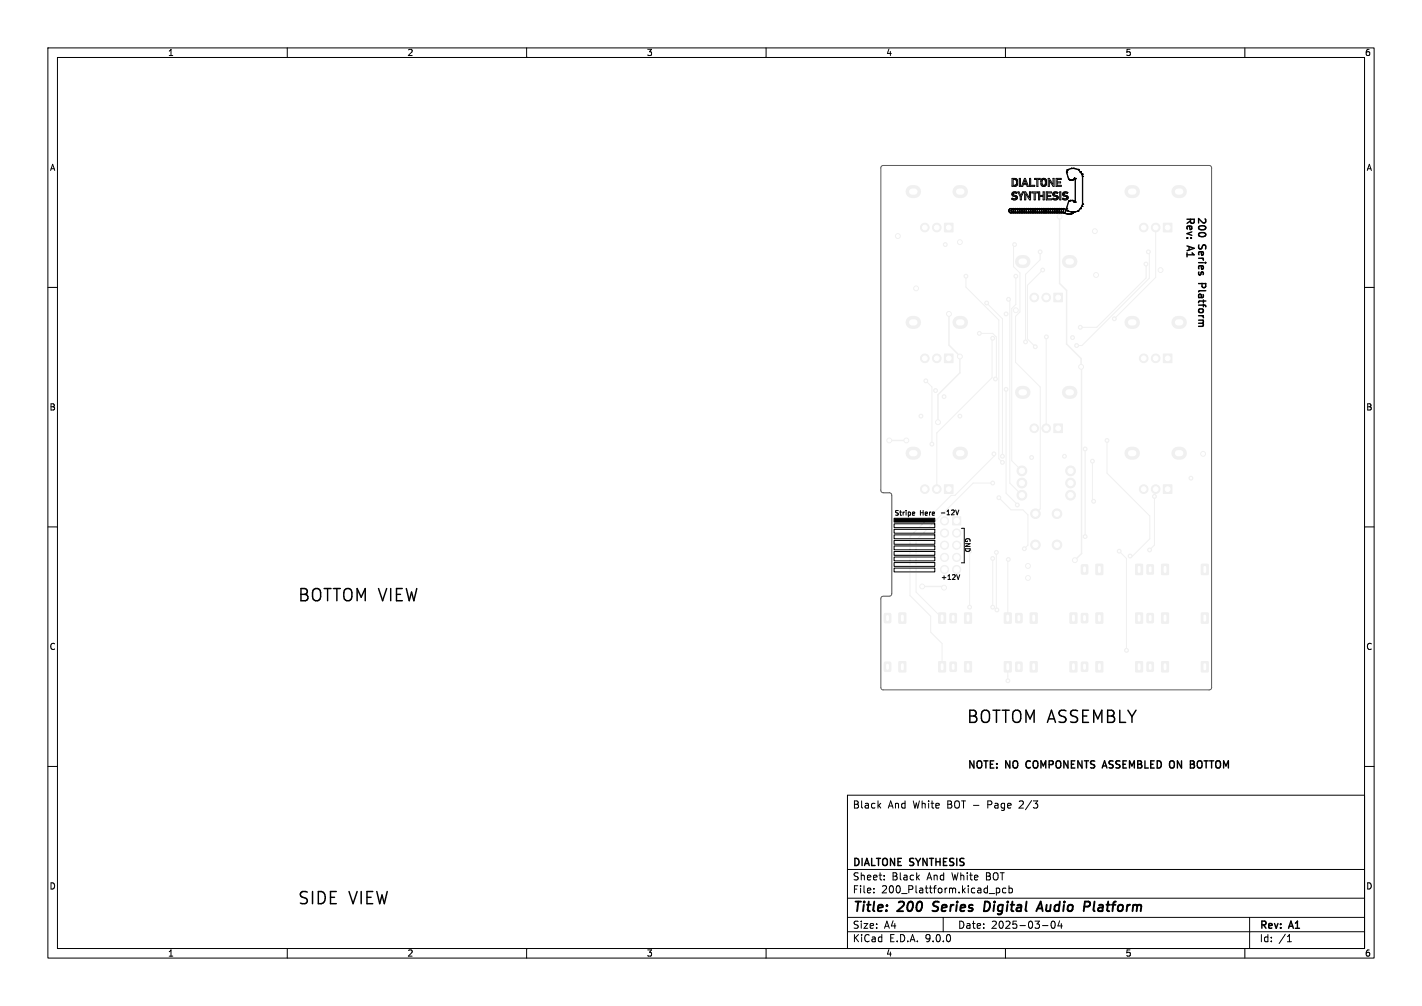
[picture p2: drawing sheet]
<svg xmlns="http://www.w3.org/2000/svg" width="297mm" height="210mm" viewBox="0 0 297 210" stroke-linecap="round" stroke-linejoin="round" font-family="sans-serif">
<g fill="none" stroke="#f0f0f0" stroke-width="2.7">
<path d="M190.5 40h.5M200.3 40h.5M236.2 40h.5M246 40h.5M213.4 54.6h.5M223.2 54.6h.5M190.5 67.3h.5M200.3 67.3h.5M236.2 67.3h.5M246 67.3h.5M190.5 94.6h.5M200.3 94.6h.5"/>
<path d="M213.4 81.9h.5M223.2 81.9h.5M236.2 94.6h.5M246 94.6h.5"/>
</g>
<g fill="#f0f0f0" stroke="#f0f0f0" stroke-width=".21">
<path d="M220.1 88.5h1.8v1.8h-1.8z"/>
<path d="M212.2 138.3l1-.1 .3 .2v1.5l-.2 .3h-.9l-.3-.2z"/>
<path d="M223.5 138.1l1.4 .1-.1 2.1-1.3-.1z"/>
<path d="M215.2 138.1l1.4 .1-.1 2.1-1.3-.1z"/>
<path d="M212.2 128.1l1-.1 .3 .2v1.6l-.2 .2h-.9l-.3-.1z"/>
<path d="M223.5 128h1.4l-.1 2.1-1.3-.1z"/>
<path d="M215.2 128h1.4l-.1 2.1-1.3-.1z"/>
<path d="M198.5 138.3l1-.1 .3 .2v1.5l-.2 .3h-.9l-.3-.2z"/>
<path d="M209.8 138.1l1.4 .1-.1 2.1-1.4-.1z"/>
<path d="M201.5 138.1l1.4 .1-.1 2.1-1.4-.1z"/>
<path d="M197.3 101.2h1.8v1.8h-1.8z"/>
<path d="M243 46.6h1.8v1.8h-1.8z"/>
<path d="M239.6 138.3l1.1-.1 .2 .2v1.5l-.1 .3h-1l-.2-.2z"/>
<path d="M250.9 138.1l1.5 .1-.1 2.1-1.4-.1z"/>
<path d="M242.6 138.1l1.5 .1-.1 2.1-1.4-.1z"/>
<path d="M225.9 118l1-.1 .3 .1v1.6l-.1 .3h-1l-.3-.2z"/>
<path d="M237.2 117.8l1.5 .1-.1 2.1-1.4-.1z"/>
<path d="M228.9 117.8l1.5 .1-.1 2.1-1.4-.1z"/>
<path d="M242.6 117.8l1.5 .1-.1 2.1-1.4-.1z"/>
<path d="M239.6 117.9h1.1l.2 .1v1.7l-.1 .2-1.3-.1z"/>
<path d="M250.9 117.8l1.5 .1-.1 2.1-1.4-.1z"/>
<path d="M239.6 128.1l1.1-.1 .2 .2v1.6l-.1 .2h-1l-.2-.1z"/>
<path d="M250.9 128h1.5l-.1 2.1-1.4-.1z"/>
<path d="M242.6 128h1.5l-.1 2.1-1.4-.1z"/>
<path d="M197.3 46.6h1.8v1.8h-1.8z"/>
<path d="M225.9 138.3l1-.1 .3 .2v1.5l-.1 .3h-1l-.3-.2z"/>
<path d="M237.2 138.1l1.5 .1-.1 2.1-1.4-.1z"/>
<path d="M228.9 138.1l1.5 .1-.1 2.1-1.4-.1z"/>
<path d="M243 101.2h1.8v1.8h-1.8z"/>
<path d="M184.7 138.3l1.1-.1 .2 .2 .1 1.5-.2 .3h-1l-.2-.2z"/>
<path d="M196.1 138.1l1.4 .1-.1 2.1-1.4-.1z"/>
<path d="M187.8 138.1l1.4 .1-.1 2.1-1.4-.1z"/>
<path d="M220.1 61.2h1.8v1.8h-1.8z"/>
<path d="M225.9 128.1l1-.1 .3 .2v1.6l-.1 .2h-1l-.3-.1z"/>
<path d="M237.2 128h1.5l-.1 2.1-1.4-.1z"/>
<path d="M228.9 128h1.5l-.1 2.1-1.4-.1z"/>
<path d="M184.7 128.1l1.1-.1 .2 .2 .1 1.6-.2 .2h-1l-.2-.1z"/>
<path d="M196.1 128h1.4l-.1 2.1-1.4-.1z"/>
<path d="M187.8 128h1.4l-.1 2.1-1.4-.1z"/>
<path d="M243 73.9h1.8v1.8h-1.8z"/>
<path d="M199 107.9h1.7v1.7h-1.7z"/>
<path d="M197.3 73.9h1.8v1.8h-1.8z"/>
<path d="M198.5 128.1l1-.1 .3 .2v1.6l-.2 .2h-.9l-.3-.1z"/>
<path d="M209.8 128h1.4l-.1 2.1-1.4-.1z"/>
<path d="M201.5 128h1.4l-.1 2.1-1.4-.1z"/>
<circle cx="218.5" cy="89.4" r=".9"/>
<circle cx="216" cy="89.4" r=".9"/>
<circle cx="195.7" cy="102.1" r=".9"/>
<circle cx="193.2" cy="102.1" r=".9"/>
<circle cx="220.8" cy="113.7" r="1"/>
<circle cx="220.8" cy="107.2" r="1"/>
<circle cx="216.3" cy="113.7" r="1"/>
<circle cx="216.3" cy="107.2" r="1"/>
<circle cx="213.4" cy="98.3" r="1.02"/>
<circle cx="213.4" cy="100.8" r="1.02"/>
<circle cx="213.4" cy="103.4" r="1.02"/>
<circle cx="241.4" cy="47.5" r=".9"/>
<circle cx="238.9" cy="47.5" r=".9"/>
<circle cx="195.7" cy="47.5" r=".9"/>
<circle cx="193.2" cy="47.5" r=".9"/>
<circle cx="241.4" cy="102.1" r=".9"/>
<circle cx="238.9" cy="102.1" r=".9"/>
<circle cx="223.6" cy="98.3" r="1.02"/>
<circle cx="223.6" cy="100.8" r="1.02"/>
<circle cx="223.6" cy="103.4" r="1.02"/>
<circle cx="218.5" cy="62.1" r=".9"/>
<circle cx="216" cy="62.1" r=".9"/>
<circle cx="241.4" cy="74.8" r=".9"/>
<circle cx="238.9" cy="74.8" r=".9"/>
<circle cx="197.3" cy="108.7" r=".85"/>
<circle cx="199.8" cy="111.3" r=".85"/>
<circle cx="197.3" cy="111.3" r=".85"/>
<circle cx="199.8" cy="113.8" r=".85"/>
<circle cx="197.3" cy="113.8" r=".85"/>
<circle cx="199.8" cy="116.4" r=".85"/>
<circle cx="197.3" cy="116.4" r=".85"/>
<circle cx="199.8" cy="118.9" r=".85"/>
<circle cx="197.3" cy="118.9" r=".85"/>
<circle cx="195.7" cy="74.8" r=".9"/>
<circle cx="193.2" cy="74.8" r=".9"/>
<circle cx="239.3" cy="55.1" r=".4"/>
<circle cx="225.6" cy="68.3" r=".4"/>
<circle cx="214.2" cy="71.4" r=".4"/>
<circle cx="217.2" cy="52.6" r=".4"/>
<circle cx="224.9" cy="72.1" r=".4"/>
<circle cx="239.9" cy="52.6" r=".4"/>
<circle cx="216.2" cy="72.4" r=".4"/>
<circle cx="217.8" cy="56.4" r=".4"/>
<circle cx="228.4" cy="104.6" r=".4"/>
<circle cx="228.2" cy="96.3" r=".4"/>
<circle cx="240.1" cy="114.8" r=".4"/>
<circle cx="241.1" cy="103.6" r=".4"/>
<circle cx="231.2" cy="91.9" r=".4"/>
<circle cx="236" cy="116.1" r=".4"/>
<circle cx="226.6" cy="112" r=".4"/>
<circle cx="226.6" cy="93.7" r=".4"/>
<circle cx="213.9" cy="114.6" r=".4"/>
<circle cx="208.6" cy="103.9" r=".4"/>
<circle cx="212.2" cy="57.7" r=".4"/>
<circle cx="209.4" cy="95.3" r=".4"/>
<circle cx="206.1" cy="63.2" r=".4"/>
<circle cx="210.6" cy="62.5" r=".4"/>
<circle cx="194.6" cy="92.7" r=".4"/>
<circle cx="193.4" cy="79.5" r=".4"/>
<circle cx="189.3" cy="91.9" r=".5"/>
<circle cx="192.6" cy="122.4" r=".5"/>
<circle cx="185.7" cy="91.9" r=".5"/>
<circle cx="197.2" cy="122.7" r=".5"/>
<circle cx="195.4" cy="81.5" r=".4"/>
<circle cx="200.5" cy="86.9" r=".4"/>
<circle cx="224" cy="70.5" r=".4"/>
<circle cx="191.3" cy="60.2" r=".5"/>
<circle cx="187.5" cy="49.3" r=".5"/>
<circle cx="200.5" cy="50.5" r=".5"/>
<circle cx="192.4" cy="86.9" r=".4"/>
<circle cx="215.5" cy="95.5" r=".4"/>
<circle cx="197.4" cy="51.1" r=".4"/>
<circle cx="242.4" cy="56.4" r=".5"/>
<circle cx="228.9" cy="57.4" r=".5"/>
<circle cx="214.7" cy="120.7" r=".5"/>
<circle cx="248.7" cy="99.8" r=".4"/>
<circle cx="222.3" cy="95.3" r=".4"/>
<circle cx="214.7" cy="118.1" r=".5"/>
<circle cx="210.1" cy="65.5" r=".4"/>
<circle cx="197.2" cy="82.8" r=".4"/>
<circle cx="198.2" cy="65.5" r=".5"/>
<circle cx="221.3" cy="45.2" r=".5"/>
<circle cx="195.9" cy="88.1" r=".5"/>
<circle cx="225.8" cy="76.6" r=".5"/>
<circle cx="200.5" cy="74.4" r=".5"/>
<circle cx="224.5" cy="116.9" r=".5"/>
<circle cx="228.7" cy="48.3" r=".5"/>
<circle cx="212.2" cy="64.8" r=".5"/>
<circle cx="251.3" cy="94.7" r=".5"/>
<circle cx="204.5" cy="69.6" r=".4"/>
<circle cx="207.9" cy="79.1" r=".4"/>
<circle cx="209.4" cy="96.5" r=".4"/>
<circle cx="201.8" cy="57.7" r=".4"/>
<circle cx="202.5" cy="126.7" r=".4"/>
<circle cx="235.3" cy="135.8" r=".4"/>
<circle cx="233.8" cy="115.1" r=".4"/>
<circle cx="207.3" cy="126.7" r=".4"/>
<circle cx="207.3" cy="116.6" r=".4"/>
<circle cx="211.9" cy="51.1" r=".4"/>
<circle cx="208.2" cy="127.3" r=".4"/>
<circle cx="208.1" cy="115.3" r=".4"/>
<circle cx="210.6" cy="116.8" r=".4"/>
<circle cx="210.5" cy="142.1" r=".4"/>
<circle cx="210.1" cy="81.3" r=".4"/>
<circle cx="212.5" cy="105.4" r=".4"/>
<circle cx="232.7" cy="66.5" r=".4"/>
<circle cx="218.5" cy="70.3" r=".4"/>
<circle cx="207.3" cy="70.6" r=".4"/>
<circle cx="207.3" cy="100.8" r=".4"/>
<circle cx="207.6" cy="94.7" r=".4"/>
</g>
<g fill="none" stroke="#f0f0f0" stroke-width=".21">
<path d="M201.8 57.7v2.2l6.8 6.9v29l.8 .7M211.9 51.1l-.2 .2v4.4l1.3 1.3v8.1l-.9 .9v9.6l5.2 5.2v25.4l-1 1M212.2 57.7v5.9l-.9 .8v31.8l2.1 2.1M217.2 52.6v1.6l-3 3.1v14.1M217.8 56.4l-3.2 3.1v11.3l1.6 1.6M239.3 55.1l.1 2.9-10.3 10.3h-3.5M239.9 52.6h.1M239.9 52.6l.1 .2v5.3l-14 14h-1.1M241.4 47.5v10.4l-8.7 8.6M193.4 79.5l1.2 1.3v11.9M204.5 69.6h2.8l.8 .8v8.5l-.2 .2M206.1 63.2l3.3 3.3v28.8"/>
<path d="M207.3 70.6l-.1 .1v8.1l-11.5 11.6v11.7M210.6 62.5l.3 .2v38.1l2.5 2.6M218.5 70.3v19.1M207.6 94.7v.6l-8.1 8.1h-.8l-8.6 8.6v12.3l4.3 4.4v3.3l2.4 2.3v4.9M210.1 81.3v21.7l2.4 2.4M226.6 93.7v18.3M228.2 96.3v8.1l.2 .2M231.2 91.9v6.9l8.9 8.9v4.8l-3.5 3.6h-.6M202.5 115.1v11.6M207.3 116.6v10.1M207.3 100.8h-4l-12 12v10.8l5.5 5.4M208.1 115.3v11.9l.1 .1"/>
<path d="M208.6 103.9l2.6 2.5h2.4l1.1 1.1v6.3l-.8 .8M210.6 116.8l-.1 .1v12.4M233.8 115.1l1.5 1.5v19.2M241.1 103.6v10.2l-1 1M207.3 126.7h.1M210.5 139.2v2.9"/>
</g>
<path d="M221.3 45.2v14l1.5 1.4v11.2l3 3 .1 1.9v38.9l-1.4 1.3M198.2 65.5v6.5l2.3 2.3v3.5l-4.6 4.6v5.7M185.7 91.9h3.6M192.6 122.4h4.3l.3 .3" fill="none" stroke="#f0f0f0" stroke-width=".3"/>
<g fill="#fff" stroke="#fff" stroke-width=".21">
<circle cx="239.3" cy="55.1" r=".15"/>
<circle cx="225.6" cy="68.3" r=".15"/>
<circle cx="214.2" cy="71.4" r=".15"/>
<circle cx="217.2" cy="52.6" r=".15"/>
<circle cx="224.9" cy="72.1" r=".15"/>
<circle cx="239.9" cy="52.6" r=".15"/>
<circle cx="216.2" cy="72.4" r=".15"/>
<circle cx="217.8" cy="56.4" r=".15"/>
<circle cx="228.4" cy="104.6" r=".15"/>
<circle cx="228.2" cy="96.3" r=".15"/>
<circle cx="240.1" cy="114.8" r=".15"/>
<circle cx="241.1" cy="103.6" r=".15"/>
<circle cx="231.2" cy="91.9" r=".15"/>
<circle cx="236" cy="116.1" r=".15"/>
<circle cx="226.6" cy="112" r=".15"/>
<circle cx="226.6" cy="93.7" r=".15"/>
<circle cx="213.9" cy="114.6" r=".15"/>
<circle cx="208.6" cy="103.9" r=".15"/>
<circle cx="212.2" cy="57.7" r=".15"/>
<circle cx="209.4" cy="95.2" r=".15"/>
<circle cx="206.1" cy="63.2" r=".15"/>
<circle cx="210.6" cy="62.5" r=".15"/>
<circle cx="194.6" cy="92.7" r=".15"/>
<circle cx="193.4" cy="79.5" r=".15"/>
<circle cx="189.3" cy="91.9" r=".3"/>
<circle cx="192.6" cy="122.4" r=".3"/>
<circle cx="185.7" cy="91.9" r=".3"/>
<circle cx="197.2" cy="122.7" r=".3"/>
<circle cx="195.4" cy="81.5" r=".15"/>
<circle cx="200.5" cy="86.9" r=".15"/>
<circle cx="224" cy="70.5" r=".15"/>
<circle cx="191.3" cy="60.2" r=".3"/>
<circle cx="187.5" cy="49.3" r=".3"/>
<circle cx="200.5" cy="50.5" r=".3"/>
<circle cx="192.4" cy="86.9" r=".15"/>
<circle cx="215.5" cy="95.5" r=".15"/>
<circle cx="197.4" cy="51.1" r=".15"/>
<circle cx="242.4" cy="56.4" r=".3"/>
<circle cx="228.9" cy="57.4" r=".3"/>
<circle cx="214.7" cy="120.7" r=".3"/>
<circle cx="248.7" cy="99.8" r=".15"/>
<circle cx="222.3" cy="95.2" r=".15"/>
<circle cx="214.7" cy="118.1" r=".3"/>
<circle cx="210.1" cy="65.5" r=".15"/>
<circle cx="197.2" cy="82.8" r=".15"/>
<circle cx="198.2" cy="65.5" r=".3"/>
<circle cx="221.3" cy="45.2" r=".3"/>
<circle cx="195.9" cy="88.1" r=".3"/>
<circle cx="225.8" cy="76.6" r=".3"/>
<circle cx="200.5" cy="74.4" r=".3"/>
<circle cx="224.5" cy="116.9" r=".3"/>
<circle cx="228.7" cy="48.3" r=".3"/>
<circle cx="212.2" cy="64.8" r=".3"/>
<circle cx="251.3" cy="94.7" r=".3"/>
<circle cx="204.5" cy="69.6" r=".15"/>
<circle cx="207.9" cy="79.1" r=".15"/>
<circle cx="209.4" cy="96.5" r=".15"/>
<circle cx="201.8" cy="57.7" r=".15"/>
<circle cx="202.5" cy="126.7" r=".15"/>
<circle cx="235.3" cy="135.8" r=".15"/>
<circle cx="233.8" cy="115.1" r=".15"/>
<circle cx="207.3" cy="126.7" r=".15"/>
<circle cx="207.3" cy="116.6" r=".15"/>
<circle cx="211.9" cy="51.1" r=".15"/>
<circle cx="208.2" cy="127.3" r=".15"/>
<circle cx="208.1" cy="115.3" r=".15"/>
<circle cx="210.6" cy="116.8" r=".15"/>
<circle cx="210.5" cy="142.1" r=".15"/>
<circle cx="210.1" cy="81.3" r=".15"/>
<circle cx="212.5" cy="105.4" r=".15"/>
<circle cx="232.7" cy="66.5" r=".15"/>
<circle cx="218.5" cy="70.3" r=".15"/>
<circle cx="207.3" cy="70.6" r=".15"/>
<circle cx="207.3" cy="100.8" r=".15"/>
<circle cx="207.6" cy="94.7" r=".15"/>
<circle cx="221" cy="89.4" r=".5"/>
<circle cx="218.5" cy="89.4" r=".5"/>
<circle cx="216" cy="89.4" r=".5"/>
<circle cx="219.3" cy="139.2" r="1.5"/>
<circle cx="235.9" cy="49.9" r=".6"/>
<circle cx="235.9" cy="52.4" r=".6"/>
<circle cx="235.9" cy="55" r=".6"/>
<circle cx="235.9" cy="57.5" r=".6"/>
<circle cx="235.9" cy="60.1" r=".6"/>
<circle cx="233.3" cy="49.9" r=".6"/>
<circle cx="233.3" cy="52.4" r=".6"/>
<circle cx="233.3" cy="55" r=".6"/>
<circle cx="233.3" cy="57.5" r=".6"/>
<circle cx="233.3" cy="60.1" r=".6"/>
<circle cx="219.3" cy="129" r="1.5"/>
<circle cx="205.6" cy="139.2" r="1.5"/>
<circle cx="198.2" cy="102.1" r=".5"/>
<circle cx="195.7" cy="102.1" r=".5"/>
<circle cx="193.2" cy="102.1" r=".5"/>
<circle cx="220.8" cy="113.7" r=".55"/>
<circle cx="220.8" cy="107.2" r=".55"/>
<circle cx="216.3" cy="113.7" r=".55"/>
<circle cx="216.3" cy="107.2" r=".55"/>
<circle cx="212.7" cy="111.3" r=".6"/>
<circle cx="210.1" cy="111.3" r=".6"/>
<circle cx="207.6" cy="111.3" r=".6"/>
<circle cx="205.1" cy="111.3" r=".6"/>
<circle cx="202.5" cy="111.3" r=".6"/>
<circle cx="212.7" cy="108.7" r=".6"/>
<circle cx="210.1" cy="108.7" r=".6"/>
<circle cx="207.6" cy="108.7" r=".6"/>
<circle cx="205.1" cy="108.7" r=".6"/>
<circle cx="202.5" cy="108.7" r=".6"/>
<circle cx="213.4" cy="98.3" r=".55"/>
<circle cx="213.4" cy="100.8" r=".55"/>
<circle cx="213.4" cy="103.4" r=".55"/>
<circle cx="243.9" cy="47.5" r=".5"/>
<circle cx="241.4" cy="47.5" r=".5"/>
<circle cx="238.9" cy="47.5" r=".5"/>
<circle cx="246.7" cy="139.2" r="1.5"/>
<circle cx="233" cy="118.9" r="1.5"/>
<circle cx="246.7" cy="118.9" r="1.5"/>
<circle cx="207.9" cy="49.9" r=".6"/>
<circle cx="207.9" cy="52.4" r=".6"/>
<circle cx="207.9" cy="55" r=".6"/>
<circle cx="207.9" cy="57.5" r=".6"/>
<circle cx="207.9" cy="60.1" r=".6"/>
<circle cx="205.3" cy="49.9" r=".6"/>
<circle cx="205.3" cy="52.4" r=".6"/>
<circle cx="205.3" cy="55" r=".6"/>
<circle cx="205.3" cy="57.5" r=".6"/>
<circle cx="205.3" cy="60.1" r=".6"/>
<circle cx="246.7" cy="129" r="1.5"/>
<circle cx="198.2" cy="47.5" r=".5"/>
<circle cx="195.7" cy="47.5" r=".5"/>
<circle cx="193.2" cy="47.5" r=".5"/>
<circle cx="233" cy="139.2" r="1.5"/>
<circle cx="243.9" cy="102.1" r=".5"/>
<circle cx="241.4" cy="102.1" r=".5"/>
<circle cx="238.9" cy="102.1" r=".5"/>
<circle cx="238.7" cy="111.3" r=".6"/>
<circle cx="236.1" cy="111.3" r=".6"/>
<circle cx="233.6" cy="111.3" r=".6"/>
<circle cx="231.1" cy="111.3" r=".6"/>
<circle cx="228.5" cy="111.3" r=".6"/>
<circle cx="238.7" cy="108.7" r=".6"/>
<circle cx="236.1" cy="108.7" r=".6"/>
<circle cx="233.6" cy="108.7" r=".6"/>
<circle cx="231.1" cy="108.7" r=".6"/>
<circle cx="228.5" cy="108.7" r=".6"/>
<circle cx="191.8" cy="139.2" r="1.5"/>
<circle cx="223.6" cy="98.3" r=".55"/>
<circle cx="223.6" cy="100.8" r=".55"/>
<circle cx="223.6" cy="103.4" r=".55"/>
<circle cx="221" cy="62.1" r=".5"/>
<circle cx="218.5" cy="62.1" r=".5"/>
<circle cx="216" cy="62.1" r=".5"/>
<circle cx="233" cy="129" r="1.5"/>
<circle cx="191.8" cy="129" r="1.5"/>
<circle cx="243.9" cy="74.8" r=".5"/>
<circle cx="241.4" cy="74.8" r=".5"/>
<circle cx="238.9" cy="74.8" r=".5"/>
<circle cx="199.8" cy="108.7" r=".55"/>
<circle cx="197.3" cy="108.7" r=".55"/>
<circle cx="199.8" cy="111.3" r=".55"/>
<circle cx="197.3" cy="111.3" r=".55"/>
<circle cx="199.8" cy="113.8" r=".55"/>
<circle cx="197.3" cy="113.8" r=".55"/>
<circle cx="199.8" cy="116.4" r=".55"/>
<circle cx="197.3" cy="116.4" r=".55"/>
<circle cx="199.8" cy="118.9" r=".55"/>
<circle cx="197.3" cy="118.9" r=".55"/>
<circle cx="198.2" cy="74.8" r=".5"/>
<circle cx="195.7" cy="74.8" r=".5"/>
<circle cx="193.2" cy="74.8" r=".5"/>
<circle cx="205.6" cy="129" r="1.5"/>
</g>
<g fill="none" stroke="#fff" stroke-width="1.3">
<path d="M190.5 40h.5M200.3 40h.5M236.2 40h.5M246 40h.5M213.4 54.6h.5M223.2 54.6h.5M190.5 67.3h.5M200.3 67.3h.5M236.2 67.3h.5M246 67.3h.5M190.5 94.6h.5M200.3 94.6h.5"/>
<path d="M213.4 81.9h.5M223.2 81.9h.5M236.2 94.6h.5M246 94.6h.5"/>
</g>
<g fill="none" stroke="#fff" stroke-width=".6">
<path d="M226.5 118.5v.7M229.6 118.4v.9M237.9 118.4v.9M240.2 118.5v.7M243.3 118.4v.9M251.6 118.4v.9M185.4 128.7v.7M185.4 138.8v.7M188.5 128.6v.9M188.5 138.7v.9M196.8 128.6v.9M196.8 138.7v.9"/>
<path d="M199.1 128.7v.7M199.1 138.8v.7M202.2 128.6v.9M202.2 138.7v.9M210.5 128.6v.9M210.5 138.7v.9M212.8 128.7v.7M212.8 138.8v.7M215.9 128.6v.9M215.9 138.7v.9M224.2 128.6v.9M224.2 138.7v.9"/>
<path d="M226.5 128.7v.7M226.5 138.8v.7M229.6 128.6v.9M229.6 138.7v.9M237.9 128.6v.9M237.9 138.7v.9M240.2 128.7v.7M240.2 138.8v.7M243.3 128.6v.9M243.3 138.7v.9M251.6 128.6v.9M251.6 138.7v.9"/>
</g>
<g fill="none" stroke="#000" stroke-width=".21">
<path d="M10 10h277v190h-277zM12 12h273v186h-273zM60 10v2M110 10v2M160 10v2M210 10v2M260 10v2M211.4 37.2h.5a.56 .56 0 0 1 .6 .6v.5a.56 .56 0 0 1-.6 .6h-.5zM211.6 37.5h.5l.2 .2v.7l-.2 .3h-.5zM212.9 37.2h.2v1.7h-.2zM214 37.2h.2l.6 1.7h-.3l-.1-.4h-.7l-.1 .4h-.2zM214.1 37.6l.2 .7h-.5z"/>
<path d="M215 37.2h.3v1.5h.8v.2h-1.1zM216.1 37.2h1.2v.3h-.5v1.4h-.2v-1.4h-.5zM217.6 37.4l.4-.2 .4 .2 .2 .3v.6a.59 .59 0 0 1-.6 .6 .59 .59 0 0 1-.6-.6v-.6zM217.7 37.6a.35 .35 0 0 1 .4-.1 .35 .35 0 0 1 .2 .3v.5a.35 .35 0 0 1-.3 .4 .35 .35 0 0 1-.4-.4zM218.9 37.2h.2l.8 1.3v-1.3h.3v1.7h-.3l-.7-1.2v1.2h-.3zM220.6 37.2h1v.3h-.8v.5h.7v.2h-.7v.5h.8v.2h-1zM222.7 35.9v.1M222.7 36h.1M222.7 36l.5 1.4M222.7 35.9h.1M222.8 35.9l.4 1.5M222.8 35.9h.1"/>
<path d="M222.9 35.5l-.2 .4M222.9 35.5h.1M222.9 35.5l-.1 .4M223 35.4h.1M223 35.4l-.1 .1M223 35.5h-.1M223 35.5h.1M223.2 37.4h.1M223.2 37.4v.1M223.2 37.4l.3 .2M223.2 37.5h.1M223.2 37.5l.3 .1"/>
<path d="M223.5 37.6h.1M223.5 37.5h.1M223.5 37.6h.4M223.5 37.6h.5M223.8 35.1h.1M223.8 35.1l-.8 .3M223.8 35.2h.1M223.8 35.2l-.8 .3M223.8 35.1h.5M223.9 37.6h.1M224 37.6h.1M224 37.5h.1"/>
<path d="M224 37.5v.1M224.2 37.4l-.2 .1M224.2 37.4h.1M224.3 37.4h-.1M224.3 37.5h.1M224.3 37.5l-.3 .1M224.3 35.2h.1M224.3 35.1h.1M224.3 37.4h.1M224.3 35.2h-.5M224.3 35.2l.8 .2M224.3 35.1l.9 .2"/>
<path d="M224.3 37.4v.1M224.4 37.1l-.1 .3M224.4 37.1h.1M224.4 37.1l.2 .1M224.5 37.3h.1M224.5 37.3l-.1-.1-.1 .2M224.6 37.3h.1M224.6 37.3l-.1 4.9M224.6 37.2h.1M224.6 37.2v.1M224.6 37.3v4.9M225.1 35.4h.1"/>
<path d="M225.2 35.3h.1M225.2 35.3v.1M225.2 35.4h.1M225.2 35.4l.4 .5M225.2 35.4l.5 .5M225.6 35.9h.1M225.6 35.9l.3 .5M225.7 35.9h.1M225.7 35.9l.3 .4M225.9 36.4h.1M225.9 36.4l.2 .4M226 36.3h.1"/>
<path d="M226 36.4h.1M226 36.4l.1 .4M226.1 36.8h.1M226.1 36.8v5.8M211.3 43.6a.43 .43 0 0 0-.6 .4 .43 .43 0 0 0 .6 .4M211.3 43.6l-.2 .3 .2 .5M211.3 44.4h.1M211.3 43.6h.1M211.4 40.5a.88 .88 0 0 0 .8 .7l.1 .1M211.4 40.5h.1M211.4 43.6l-.2 .3 .2 .5M211.4 43.6v.1"/>
<path d="M211.4 44.3v.1M211.4 43.7h.1M211.5 44.4h.3M211.5 43.6h.3M211.5 43.6h.1M211.5 44.4h.1M211.5 43.6v.1M211.5 43.7v.6M211.5 44.3h-.1M211.5 43.7l.1 .1 .1-.1M211.5 44.3l.1-.1 .1 .1M211.5 44.3v.1"/>
<path d="M211.6 40.5l.2 .2a.59 .59 0 0 1 .7 .6M211.6 40.5l.2-.2 .5 .1 .2-.2-.3-.1a.57 .57 0 0 0-.8 .4M211.6 40.5h.1M211.7 44.3l.1 .1M211.8 43.7v.6M211.8 44.3h.1M211.8 43.6l-.1 .1M211.8 44.4h.1M211.8 43.6h.1M211.8 43.7h.1M211.8 44.3l.1 .1M211.9 43.6l.1 .3"/>
<path d="M211.9 43.6l-.1 .1M211.9 44.4h.1M211.9 43.6h.1M212 44.4h.2M212 43.6h.2M212 43.9h.1M212 43.9l-.1 .5M212.1 43.9h.1M212.2 44.4l-.1-.2-.2 .2M212.2 44.4h.1M212.2 43.6l-.1 .2-.2-.2M212.2 43.6h.1"/>
<path d="M212.2 43.7l.3 .2a.26 .26 0 0 1-.1 .4 .26 .26 0 0 1-.3-.1 .26 .26 0 0 1 0-.3zM212.3 41.3h.1M212.4 43.6h.1M212.4 44.4h.1M212.4 43.6h.3l-.2 .2zM212.4 44.4l.1-.2 .2 .2M212.5 41.3a.72 .72 0 0 1-1.2 .2l.1-.1 .2 .1a.41 .41 0 0 0 .7-.2M212.5 41.3h.1M212.6 40.1h.2l.4 .7 .4-.7h.2l-.5 .9v.7h-.2v-.7zM212.7 44.4h.1M212.7 44.4h-.3M212.8 44.4h.1"/>
<path d="M212.8 43.6l-.8-.1a1.53 1.53 0 0 0-1.3 .3v.2a1.01 1.01 0 0 0 1.2 .5l.9-.1M212.8 43.6l-.2 .3 .2 .4M212.8 43.6v.1M212.8 43.6h.1M212.8 43.7l.1 .2-.1 .4M212.8 44.3h.1M212.8 44.4h.3M212.8 43.6l.2 .2M213 44.1l-.2 .3M213 44.1h.1M213 44.1l.1 .3M213 43.8v.1"/>
<path d="M213.1 43.6h.1M213.1 43.6h-.3M213.1 43.6l-.1 .2M213.2 44.4h-.1M213.2 43.6l-.2 .3 .2 .5M213.2 43.6l.1 .1M213.3 44.3l-.1 .1M213.3 43.7h.1M213.3 44.4h.3M213.3 43.6h.3M213.3 43.6h.1M213.3 44.4h.1"/>
<path d="M213.3 43.6l.1 .1M213.3 43.7v.6M213.3 44.3h.1M213.4 44.3l.1-.1v.1M213.4 43.7l.1 .1v-.1M213.4 44.3l-.1 .1M213.5 44.3l.1 .1M213.6 44.3h.1M213.6 43.7v.6M213.6 43.6l-.1 .1M213.6 44.4h.1M213.6 43.6h.1"/>
<path d="M213.6 44.3l.1 .1M213.6 43.7h.1M213.7 43.6l.2 .3-.2 .5M213.7 43.6l-.1 .1M213.8 43.6l.1 .2 .2-.2M213.8 44.4l.1-.2 .2 .2M213.8 44.4h-.1M213.8 43.6h.3M213.8 43.6h-.1M214 40.1h.2l.8 1.2v-1.2h.2v1.6h-.2l-.8-1.2v1.2h-.2zM214 43.7a.32 .32 0 0 1 .4 .3 .32 .32 0 0 1-.2 .3l-.2-.2zM214.1 44.4h.1"/>
<path d="M214.1 44.4h-.3M214.1 43.6h.1M214.2 44.4h.1M214.2 44.4h.3M214.2 43.6h.3M214.2 43.6h.1M214.3 43.9h.1M214.4 43.9l.1 .4M214.4 43.9a.26 .26 0 0 1 .4-.1 .26 .26 0 0 1-.1 .4l-.1 .2-.1-.1M214.4 43.9h.1M214.4 44.3l.1 .1M214.4 44.3v-.1l-.2 .2"/>
<path d="M214.5 43.6l-.1 .2-.2-.2M214.5 43.6h.1M214.5 44.4h.1M214.6 43.6h.1M214.7 44.4h.1M214.7 43.6h.3M214.7 43.6l.1 .2 .2-.2M214.7 44.4l.1-.2 .2 .2M215 44.4h.1M215 44.4h-.3M215 43.6h.1M215 43.7l-.1 .2 .1 .4"/>
<path d="M215 44.3h.1M215 43.6h-2.2M215 44.4h-2.2M215 44.4h4.1M215 43.6l.2 .4-.2 .3M215 43.6v.1M215.3 44.1l-.2 .3h.4M215.3 43.8v.1M215.3 44.1h.1M215.3 44.1l.1 .2M215.4 44.3v.1M215.4 43.7l-.1 .1"/>
<path d="M215.4 43.7v.6M215.4 44.3h.1M215.4 44.4h.1M215.4 43.6v.1M215.5 43.6h-.4l.2 .2M215.5 43.6h-.1M215.5 44.3v.1M215.5 43.7h-.1M215.5 43.6l.2 .3-.2 .5M215.5 43.6v.1M215.5 40.1h1.2v.2h-.5v1.4h-.2v-1.4h-.5zM215.6 43.6h.1"/>
<path d="M215.6 44.4h.1M215.6 43.6l.1 .2 .2-.2M215.6 44.4l.1-.2 .2 .2M215.6 43.6h.3M215.9 43.7a.27 .27 0 0 1 .3 .3 .27 .27 0 0 1-.3 .3zM215.9 44.4h.1M215.9 44.4h-.3M215.9 43.6h.1M216 44.4h.1M216 43.6h.1M216.1 43.6l.1 .2 .1-.2M216.1 44.4l.1-.2 .1 .2"/>
<path d="M216.1 44.4h.2M216.1 43.6h.2M216.3 43.6h.1M216.3 43.7a.27 .27 0 0 1 .3 .3 .27 .27 0 0 1-.3 .3zM216.4 44.4h-.1M216.5 44.4h.3M216.5 43.6h.1M216.5 44.4l.2-.2 .1 .2M216.5 43.6l.2 .2 .1-.2M216.5 44.4h.1M216.8 43.6h-.3M216.8 43.6h.1"/>
<path d="M216.8 44.4h.1M216.9 40.1h.3v.7h.7v-.7h.2v1.6h-.2v-.7h-.7v.7h-.3zM216.9 44.4h.4M216.9 43.6h.4M216.9 43.6h.1M217 43.6v.1M217 44.4h-.1M217 43.7v.6M217 43.7a.27 .27 0 0 0-.3 .3 .27 .27 0 0 0 .3 .3M217 44.3v.1M217 43.7l.1 .1 .1-.1M217 44.3l.1-.1 .1 .1"/>
<path d="M217.2 44.3l.1 .1M217.2 43.7v.6M217.2 44.3h.1M217.3 44.4h.1M217.3 43.6l-.1 .1M217.3 43.6h.1M217.3 44.3v.1M217.3 43.7h-.1M217.3 43.6l.2 .3-.2 .5M217.3 43.6v.1M217.4 44.4h.1M217.4 43.6l.2 .2 .1-.2"/>
<path d="M217.4 44.4l.2-.2 .1 .2M217.4 43.6h.3M217.4 43.6h.1M217.7 43.7a.27 .27 0 0 1 .3 .3 .27 .27 0 0 1-.3 .3zM217.7 44.4h.1M217.7 44.4h-.3M217.7 43.6h.1M217.9 43.6h.1M217.9 44.4l.1-.2 .2 .2M217.9 43.6l.1 .2 .2-.2M217.9 44.4h.1M217.9 44.4h.3"/>
<path d="M217.9 43.6h.3M218.2 43.6h.1M218.2 43.7a.32 .32 0 0 1 .3 .3 .32 .32 0 0 1-.2 .3l-.2-.2zM218.2 44.4h.1M218.3 44.4h.3M218.3 43.6h.1M218.3 44.4h.1M218.3 43.6l.2 .2M218.4 43.9h.1M218.5 44.2l-.2 .2M218.5 44.2h.1M218.5 44.2l.1 .2"/>
<path d="M218.5 43.8h.1M218.5 43.9h.1M218.5 40.1h1.1v.2h-.9v.5h.8v.2h-.8v.5h.9v.2h-1.1zM218.6 43.6l-.1 .2M218.6 43.6h-.3M218.6 43.6h.1M218.6 44.4h.1M218.6 43.7l.3 .2a.26 .26 0 0 1-.1 .4 .26 .26 0 0 1-.3-.1 .26 .26 0 0 1 0-.3zM218.8 44.4h.1M218.8 43.6h.3M218.8 43.6h.1M218.8 43.6l.1 .2 .1-.1"/>
<path d="M219 44.3l-.1-.1-.1 .2M219 44.3l.1 .1M219.1 43.7v.6M219.1 44.3h.1M219.1 43.6l-.1 .1M219.1 44.4h.1M219.1 44.4h-.3M219.1 43.6h.1M219.1 43.7h.1M219.1 43.6h-4.1M219.2 44.4h.1M219.2 43.6l.1 .4-.1 .3"/>
<path d="M219.2 43.6l-.1 .1M219.2 44.4l2.9 .1M219.2 43.6l2.1-.1a1.53 1.53 0 0 1 1.3 .3v.4l-.3 .3M219.2 44.4h.4M219.2 43.6h.1M219.2 43.6l.2 .3M219.4 44.1h.1M219.4 44.1l-.2 .3M219.4 43.8v.1M219.4 44.1l.1 .3M219.5 43.7a.27 .27 0 0 1 .3 .3 .27 .27 0 0 1-.3 .3zM219.5 43.6l-.1 .2"/>
<path d="M219.5 44.4h.1M219.6 43.6h-.4M219.6 43.6h-.1M219.7 44.4h.1M219.7 44.4l.2-.2 .1 .2M219.7 43.6l.2 .2 .1-.2M219.7 44.4h.3M219.7 43.6h.3M219.7 43.6h.1M219.9 40.5a.88 .88 0 0 0 .9 .7v.1M219.9 40.5h.1M220 43.6h.1"/>
<path d="M220 43.7a.27 .27 0 0 1 .3 .3 .27 .27 0 0 1-.3 .3zM220 44.4h.1M220.1 40.5h.1M220.1 40.5l.2 .2a.59 .59 0 0 1 .7 .6M220.1 40.5l.3-.2 .5 .1 .1-.2-.3-.1a.57 .57 0 0 0-.8 .4M220.1 44.4h.3M220.1 43.6h.1M220.2 43.6l.1 .2 .2-.2M220.2 44.4l.1-.2 .2 .2M220.2 44.4h-.1M220.4 43.6h.1M220.4 43.6h-.3"/>
<path d="M220.4 43.7a.27 .27 0 0 1 .3 .3 .27 .27 0 0 1-.3 .3zM220.5 44.4h.1M220.6 44.4h.3M220.6 43.6h.3M220.6 43.6h.1M220.6 44.4h.1M220.6 43.6l.2 .2 .1-.1M220.8 41.3h.1M220.9 44.3v.1M220.9 44.3l-.1-.1-.2 .2M220.9 43.7v.6M220.9 44.3h.1"/>
<path d="M220.9 44.4h.1M220.9 43.6v.1M220.9 43.6h.1M221 43.7h-.1M221 44.3v.1M221 43.6l.2 .3-.2 .5M221 43.6v.1M221 41.3a.72 .72 0 0 1-1.2 .2l.2-.1 .2 .1a.41 .41 0 0 0 .6-.2M221 41.3h.1M221.1 43.6h.1M221.1 44.4l.1-.2 .2 .2M221.1 43.6l.1 .2 .2-.2"/>
<path d="M221.1 44.4h.1M221.1 43.6h.3M221.3 40.1h.3v1.6h-.3zM221.4 43.7a.27 .27 0 0 1 .3 .3 .27 .27 0 0 1-.3 .3zM221.4 44.4h.1M221.4 44.4h-.3M221.4 43.6h.1M221.5 43.6h.1M221.5 44.4h.1M221.5 44.4l.2-.2 .1 .2M221.5 43.6l.2 .2 .1-.2M221.6 44.4h.2"/>
<path d="M221.6 43.6h.2M221.8 43.7a.27 .27 0 0 1 .3 .3 .27 .27 0 0 1-.3 .3zM221.9 43.6h-.1M221.9 44.4h-.1M222 40.5a.88 .88 0 0 0 .8 .7l.1 .1M222 40.5h.1M222 44.4h.1M222 43.6l.2 .3-.2 .5M222 43.6a.43 .43 0 0 1 .6 .4 .43 .43 0 0 1-.6 .4M222 43.6h.1M222.1 44.5h.1M222.1 44.5l.3 .1"/>
<path d="M222.2 40.5l.2-.2 .5 .1 .2-.2-.3-.1a.57 .57 0 0 0-.8 .4M222.2 40.5l.2 .2a.59 .59 0 0 1 .7 .6M222.2 40.5h.1M222.3 44.5h.1M222.4 44.6h.1M222.4 44.6h.3M222.7 44.6h.1M222.7 44.6l.2 .1M222.7 43.5v.1M222.7 43.5h.1M222.7 43.6h.1M222.7 43.6l.2 .3"/>
<path d="M222.8 43.5v.1M222.8 43.5h.1M222.8 43.6l.1 .3M222.9 43.9l.1 .1M222.9 43.9v.1M222.9 44.7h.1M222.9 41.3h.1M222.9 43.9h.1M223 44h.1M223 44l.8 .3M223 44.7h.1M223 44.7h.2"/>
<path d="M223.1 41.3a.72 .72 0 0 1-1.2 .2l.1-.1 .2 .1a.41 .41 0 0 0 .7-.2M223.1 41.3h.1M223.2 42.1h.1M223.2 42.1l-.5 1.4M223.2 42h.1M223.2 44.7h.1M223.2 44.7h.2M223.2 42.1l-.4 1.4M223.2 42v.1M223.3 42h-.1M223.3 42h.1M223.4 44.7h.1"/>
<path d="M223.5 41.8h.1M223.5 41.8l-.3 .2M223.5 41.9h.1M223.5 41.9l-.2 .1M223.5 41.9h.4M223.5 41.8h.4M223.6 44.7h-.2M223.6 44.7h.1M223.8 44.7h-.2M223.8 44.7h.1M223.8 44.3h.4M223.8 44.3h.1"/>
<path d="M223.8 44.3h.5M223.8 44.6v.1M223.8 44.6h.1M223.9 44.6h-.1M223.9 44.6h.1M223.9 41.8h.1M224 41.9h.1M224 41.8h.1M224 41.9l.2 .1M224 44.6h-.1M224 44.6h.1M224 41.8l.3 .2"/>
<path d="M224.1 44.5l-.1 .1M224.1 44.5h.1M224.2 44.4l-.1 .1M224.2 44.4h.1M224.2 44.3l-.6 .3-1.3-.1M224.2 44.3h.1M224.2 42h.1M224.3 42h.1M224.3 44.4h-.1M224.3 44.4h.1M224.3 44.3h.1M224.3 42v.2"/>
<path d="M224.3 44.3v.1M224.3 42l.1 .1M224.3 42.2h.1M224.4 42.2h.2M224.4 42.1v.1M224.4 42.1h.1M224.4 42.2h.1M224.5 42.2h-.1M224.5 42.2h.1M224.6 42.2h.1M225.1 44h.1M225.2 44l-.9 .3"/>
<path d="M225.2 44.1l-.9 .2M225.2 44.1h.1M225.2 44h.1M225.6 43.5h.1M225.6 43.5l-.4 .5M225.7 43.6h.1M225.7 43.6l-.5 .5M225.9 43.1h.1M225.9 43.1l-.3 .4M226 43.1h.1M226 43.1l-.3 .4M226.1 42.6h.1"/>
<path d="M226.1 42.6l-.2 .5M226.1 42.6l-.1 .5M10 60h2M285 60h2M10 110h2M186.7 109.3h8.5v.8h-8.5zM186.7 110.5h8.5v.8h-8.5zM186.7 111.7h8.5v.8h-8.5zM186.7 112.8h8.5v.8h-8.5zM186.7 114h8.5v.8h-8.5zM186.7 115.1h8.5v.8h-8.5zM186.7 116.3h8.5v.8h-8.5z"/>
<path d="M186.7 117.4h8.5v.8h-8.5zM186.7 118.6h8.5v.8h-8.5zM190.7 106.9h.3l.1 .2-.5 .1M191 107.5l-.3 .1M199.6 106.5l.3 1 .4-1M200.5 120l-.4 1M200.8 110.3h.6v7.2h-.6M285 110h2M10 160h2M177 166h108v32h-108zM183.5 168.1l.5 .6M184 167.7l-.6 .6"/>
<path d="M285 160h2M60 198v2M110 198v2M160 198v2M177 194.5h108M177 191.5h108M177 187.5h108M177 181.5h108M182.5 186.3v.1M182.5 185.5v.1M184.7 183.6v.1M184.7 182.8v.1"/>
<path d="M197 191.5v3M206.6 186.5h1.1M208.1 185.5l.4-.1 .3 .3-.1 .6h-.6M208.1 185.4v1.5M210 198v2M210.1 185.5l-.4-.1-.3 .3 .1 .6h.6M210.7 184.9v1.5M210.7 185.5l.5-.1 .3 .3-.2 .6h-.6M217.7 193.2h1.2M219.7 192.4l.2-.1a.8 .8 0 0 1 .5 .7 .8 .8 0 0 1-.5 .8 1 1 0 0 1-.2-1.4zM221.3 192.2l-.3 1.1h.9M221.7 192.8v1"/>
<path d="M260 198v2M261 191.5v6.5M268.9 196.6h.8M269 195.5l.3-.4v1.5"/>
</g>
<path d="M250.3 59.2h1.5v.6M250.6 49.3h1M251.1 59.2v.6M214.4 159l-.1 .5 .1 .6M230.3 159.9h.8M250.7 158.8a.5 .5 0 0 0-.6 .5v.5a.5 .5 0 0 0 .6 .5M230.2 160.3l.5-1.5 .5 1.5" fill="none" stroke="#000" stroke-width=".3"/>
<path d="M186.7 108.2h8.5v.8h-8.5z" fill="#000" stroke="#000" stroke-width=".21"/>
<path d="M194.7 190.1l.3 .1M195.1 188.4l-.1 .6M206.5 188.3l-.8-.1-.2 2h.5l.5-.3M216.4 190.2l1-2 .4 2M216.7 189.6h1M228.6 188.2l-.2 1.7 .2 .3" fill="none" stroke="#000" stroke-width=".4"/>
<path d="M184.1 34.7l.4-.2h68.1l.4 .3 .1 108.7-.3 .4-68.3 .1-.5-.2v-18.9l.3-.4 1.7-.1 .3-.4v-20.7l-.4-.4-1.6-.1-.3-.4v-67.3z" fill="none" stroke="#575757" stroke-width=".21"/>
<g font-size="3.5">
<text x="62.1" y="125.7">BOTTOM VIEW</text>
<text x="201.8" y="151.1">BOTTOM ASSEMBLY</text>
<text x="62.1" y="189">SIDE</text>
<text x="72.9" y="189">VIEW</text>
</g>
<g font-size="2.8">
<text x="178" y="190.9">Title:</text>
<text x="187.7" y="190.9">200</text>
<text x="195.7" y="190.9">Series</text>
<text x="207.2" y="190.9">Digital</text>
<text x="219.2" y="190.9">Audio</text>
<text x="229.6" y="190.9">Platform</text>
</g>
<g font-size="2.1">
<text x="247.7" y="45.2" transform="rotate(90 247.7 45.2)">Rev:</text>
<text x="250.1" y="45.2" transform="rotate(90 250.1 45.2)">200</text>
<text x="247.7" y="51.6" transform="rotate(90 247.7 51.6)">A1</text>
<text x="250.1" y="51.2" transform="rotate(90 250.1 51.2)">Series</text>
<text x="250.1" y="59.8" transform="rotate(90 250.1 59.8)">Platform</text>
<text x="202" y="160.5">NOTE:</text>
<text x="210.1" y="160.5">NO</text>
<text x="215" y="160.5">COMPONENTS</text>
<text x="231.7" y="160.5">ASSEMBLED ON</text>
<text x="251.1" y="160.5">BOTTOM</text>
<text x="178" y="169">Black</text>
<text x="185.4" y="169">And</text>
<text x="190.7" y="169">White</text>
<text x="198" y="169">BOT -</text>
<text x="206.6" y="169">Page</text>
<text x="213.4" y="169">2/3</text>
<text x="178" y="184">Sheet:</text>
<text x="178" y="181.2">DIALTONE SYNTHESIS</text>
<text x="186.2" y="184">Black</text>
<text x="193.7" y="184">And</text>
<text x="199" y="184">White</text>
<text x="206.2" y="184">BOT</text>
<text x="178" y="186.7">File:</text>
<text x="184.1" y="186.7">200_Plattform.kicad_pcb</text>
<text x="178" y="196.9">KiCad</text>
<text x="178" y="194.1">Size:</text>
<text x="184.7" y="194.1">A4</text>
<text x="185.7" y="196.9">E.D.A.</text>
<text x="193.3" y="196.9">9.0.0</text>
<text x="200" y="194.1">Date:</text>
<text x="207" y="194.1">2025-03-04</text>
<text x="263" y="194.3">Rev:</text>
<text x="263" y="196.9">Id:</text>
<text x="267.1" y="196.9">/1</text>
<text x="269.4" y="194.3">A1</text>
</g>
<g font-size="1.8">
<text x="35" y="11.9">1</text>
<text x="85" y="11.9">2</text>
<text x="135" y="11.9">3</text>
<text x="185" y="11.9">4</text>
<text x="235" y="11.9">5</text>
<text x="285" y="11.9">6</text>
<text x="10.3" y="35.9">A</text>
<text x="285.4" y="35.9">A</text>
<text x="10.3" y="85.9">B</text>
<text x="285.3" y="85.9">B</text>
<text x="10.3" y="135.9">C</text>
<text x="285.3" y="135.9">C</text>
<text x="10.3" y="185.9">D</text>
<text x="285.3" y="185.9">D</text>
<text x="35" y="199.9">1</text>
<text x="85" y="199.9">2</text>
<text x="135" y="199.9">3</text>
<text x="185" y="199.9">4</text>
<text x="235" y="199.9">5</text>
<text x="285" y="199.9">6</text>
</g>
<g font-size="1.4">
<text x="186.8" y="107.7">Stripe</text>
<text x="192" y="107.7">Here</text>
<text x="196.3" y="107.6">-12V</text>
<text x="201.5" y="112.2" transform="rotate(90 201.5 112.2)">GND</text>
<text x="196.5" y="121.1">+12V</text>
</g>
</svg>
